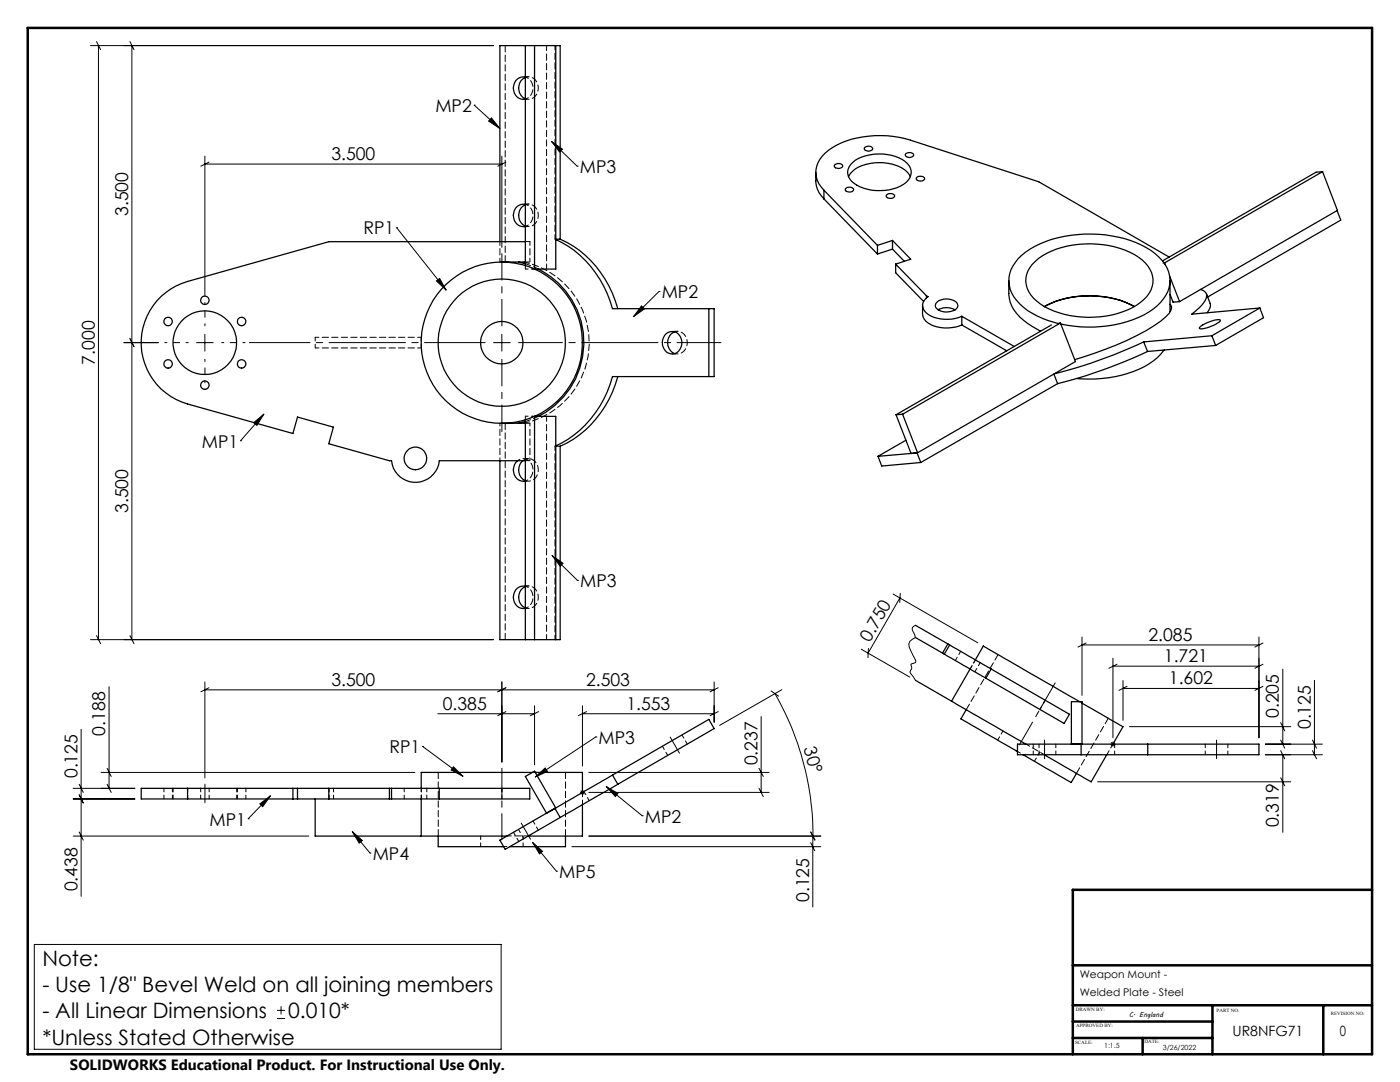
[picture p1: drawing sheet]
<svg xmlns="http://www.w3.org/2000/svg" width="279mm" height="216mm" viewBox="0 0 279 216" stroke-linecap="round" stroke-linejoin="round" font-family="sans-serif">
<g fill="none" stroke="#000" stroke-width=".2">
<path d="M18.1 9.1h80.4M19.3 8.3l.8 1.6M19.6 9.1v118.5M25.9 8.3l.8 1.6M26.3 9.1v118.5M40.9 31.2v27.9M40.9 32.7h59.3M41.7 32.3l-1.6 .9M94.7 21h.1M94.7 21l5.1 4.6M98.1 23.5l1.7 2.1-2.3-1.4zM100.2 31.2v18.2"/>
<path d="M101 32.3l-1.7 .9M110.1 28.2l2.2 1.6-.6 .5zM110.1 28.2l5.1 5M115.2 33.2h.1M79.2 45.4h.1M79.2 45.4l9.8 12.5M87.1 56.1l.6-.5 1.3 2.3zM131.5 58.2h.1M131.5 58.2l-5.1 5M24.7 68.4h6.9M25.9 67.6l.8 1.6M39.2 68.4h3.3"/>
<path d="M40.9 66.7v3.4M98.5 68.4h3.3M100.2 66.7v3.4M128 61l.6 .6-2.2 1.6zM48 87.9h.1M50.6 84.3l2.1-1.7-1.4 2.3zM52.7 82.6l-4.7 5.3M110.2 110.8l5.1 5M110.2 110.8l2.2 1.6-.6 .6zM115.3 115.8h.1M178.2 118.5l17 9.8M179.6 119.3l-6.4 11"/>
<path d="M179.7 118.4l-.1 1.8M18.1 127.6h80.4M19.3 126.8l.8 1.6M21.8 137v20.3M25.9 126.8l.8 1.6M40.9 136.1v19.1M40.9 137.7h101.6M41.7 137.2l-1.6 .8M100.2 136.1v15.9M101 137.2l-1.7 .8M142.5 136.1v8M143.3 137.2l-1.6 .8"/>
<path d="M153.9 137.9l1.5 1M154.7 138.4a57.4 57.4 0 0 1 7.5 28.4M156 137.6l-12.4 7.1M171.9 129.5l9.7 5.6M173.3 129.4l-.1 1.8M182.7 124.8a.73 .73 0 0 0-.6 1.1l.6 1.3a1.63 1.63 0 0 0-.9 2.8l.4 .7a1.67 1.67 0 0 1 .5 1.5l-.7 .2-.2 .3a.78 .78 0 0 1 0 1 1.04 1.04 0 0 0 .5 1.3l.4 .7M215.9 127.1v11.6M215.9 128.7h35.3M216.7 128.3l-1.6 .8M222.1 131.3v15.9M222.1 132.9h29.1M222.9 132.5l-1.6 .9"/>
<path d="M224.1 135.8v7.9M224.1 137.4h27.1M224.9 136.9l-1.6 .9M251.2 127.1v20.1M252.1 132.5l-1.7 .9M252.1 128.3l-1.7 .8M252.1 136.9l-1.7 .9M256 133.5v15M262.3 135.7v14.9M14.6 157.3h12.3M14.6 159.4h12.3M15.8 156.5l.8 1.6"/>
<path d="M15.8 158.6l.8 1.6M16.2 145.5v33.4M20.2 154.1h62.6M21.4 156.5l.8 1.6M21.4 153.3l.8 1.6M54 158.8l-4.5 4.6M84.3 148.9h.1M84.3 148.9l8.1 6M87.4 142.4h19.3M90.5 153l1.9 1.9-2.4-1.3zM101 142l-1.7 .8M106.7 140.8v11.8"/>
<path d="M106.8 155l2-1.8 .5 .7zM107.5 142l-1.7 .8M115.7 158.1h1M115.9 157.8l.7 .7M116.2 140.8v12.1M116.2 142.4h26.3M116.2 157.6v1M116.6 157.8l-.7 .7M117.1 142l-1.7 .8M117.5 158.1h36M117.5 154.1h36M118.9 147h.1"/>
<path d="M118.9 147l-12.1 8M121 157l2.3 1.3-.5 .6zM121 157l7.2 5.8M143.3 142l-1.6 .8M151.5 157.3l.8 1.7M151.5 153.3l.8 1.6M151.9 143v15.1M219 156h38.6M221.6 148.5h1M221.8 148.1l.7 .7M222.1 148v1M222.5 148.1l-.7 .7"/>
<path d="M225.4 145h32.2M252.5 148.5h11.4M252.5 150.6h11.4M255.6 147.7l.8 1.6M255.6 144.2l.8 1.6M255.6 149.8l.8 1.6M255.6 155.2l.8 1.6M256 150.6v15.5M261.9 149.8l.8 1.6M261.9 147.7l.8 1.6M14.6 166.8h47M15.8 166l.8 1.6"/>
<path d="M49.5 163.4h.1M51.9 160.4l2.1-1.6-1.6 2.2zM70.3 165.9l2 1.8-.6 .5zM70.3 165.9l3.5 4.3M73.8 170.2h.1M106.3 168.1l2 1.8-.6 .5zM106.3 168.1l4.8 5.7M111.1 173.8h.1M114.1 168.9h49.7M128.2 162.8h.1M161.8 168.1l.8 1.7M162.2 166.8v14.2"/>
<path d="M162.7 167.6l-.9-1.6 .8 1.6M163.8 166.8h-46.3M6.8 188.5h93.2v20.9h-93.2zM55.3 203.2h1.6M55.3 201.6h1.6M56.1 200.8v1.6"/>
</g>
<path d="M210.6 136.3l-7.2 12.3M100.2 153.3v14.3" fill="none" stroke="#000" stroke-width=".2" stroke-dasharray="15.2 1.3 1.3 1.3" stroke-dashoffset="10"/>
<path d="M133.8 147.1l1.8 3.2M208.5 151.4v-3.7M242.8 151.4v-3.7M40.9 160.2v-3.7M105.9 167.5l-1.9-3.2" fill="none" stroke="#000" stroke-width=".2" stroke-dasharray="15.2 1.3 1.3 1.3"/>
<path d="M37.6 68.4h-4.7M40.9 65v-4.7M40.9 71.7v4.7M44.2 68.4h4.7" fill="none" stroke="#000" stroke-width=".2" stroke-dasharray="15.2 1.3 1.3 1.3" stroke-dashoffset="14.8"/>
<path d="M100.2 65v-14.4M100.2 71.7v14.4" fill="none" stroke="#000" stroke-width=".2" stroke-dasharray="15.2 1.3 1.3 1.3" stroke-dashoffset="9.9"/>
<path d="M96.8 68.4h-47" fill="none" stroke="#000" stroke-width=".2" stroke-dasharray="15.2 1.3 1.3 1.3" stroke-dashoffset="3.1"/>
<path d="M103.5 68.4h40.4" fill="none" stroke="#000" stroke-width=".2" stroke-dasharray="15.2 1.3 1.3 1.3" stroke-dashoffset="6.5"/>
<path d="M5.5 5.6h268.3v204.8h-268.3zM273.8 177.6h-59.7v32.8M214.1 192.6h59.7M214.1 200.6h59.7M214.1 203.8h27.9M214.1 207.1h27.9M228 207.1v3.3M242 200.6v9.8M264.1 200.6v9.8" fill="none" stroke="#000" stroke-width=".5"/>
<path d="M70.3 165.9l2 1.8-.6 .5zM51.9 160.4l2.1-1.6-1.6 2.2zM106.3 168.1l2 1.8-.6 .5zM121 157l2.3 1.3-.5 .6zM90.5 153l1.9 1.9-2.4-1.3zM106.8 155l2-1.8 .5 .7zM50.6 84.3l2.1-1.7-1.4 2.3zM128 61l.6 .6-2.2 1.6zM87.1 56.1l.6-.5 1.3 2.3zM98.1 23.5l1.7 2.1-2.3-1.4zM110.2 110.8l2.2 1.6-.6 .6zM110.1 28.2l2.2 1.6-.6 .5z" fill="#000"/>
<g fill="none" stroke="#000" stroke-width=".25">
<path d="M104.8 15.4a2.21 2.21 0 0 0-2.4 2.2 2.21 2.21 0 0 0 2.4 2.2M104.8 15.5a2.37 2.37 0 0 0-1.3 2.1 2.37 2.37 0 0 0 1.3 2.1M104.8 9.1v43.9M106.7 9.1v44.6M110.9 9.1v44.6h-4.6M162.8 34.4a6 6 0 0 0 1.6 5.3M164.4 38a4.8 4.8 0 0 1 .2-7.4 16.1 16.1 0 0 1 11.3-3.5l3.6 .3 2.2 .6 25.6 8.3 26 15M164.4 38l10.7 11M164.4 38v1.7M164.4 39.7l10.7 11M166.5 32.9a.95 .95 0 0 1 1.7 .3 1.01 1.01 0 0 1-1.7-.1zM168.7 37.7a.95 .95 0 0 1 1.7 .2 1.06 1.06 0 0 1-1.7 0z"/>
<path d="M169.3 35.2a5.3 5.3 0 0 1 4.3-2.6 8.8 8.8 0 0 1 7.4 1.7l.7 .9M169.8 32.8a7.8 7.8 0 0 1 6.4-2.1 7 7 0 0 1 5.2 2.4 2.62 2.62 0 0 1-1.1 3.7 9.4 9.4 0 0 1-10.3-.6 2.38 2.38 0 0 1-.2-3.4zM172.5 29.5a.99 .99 0 0 1 1.7 .2 1.01 1.01 0 0 1-1.7 0zM176.9 38.9a1 1 0 0 1 1.6 .3 1.03 1.03 0 0 1-1.7-.1zM180.8 30.6l.9-.2a.61 .61 0 0 1 .7 .6 1.01 1.01 0 0 1-1.7-.1zM183 35.3l.9-.1a.61 .61 0 0 1 .6 .5 1.03 1.03 0 0 1-1.7 0zM263.9 34.3l-31.5 18.2M263.9 34.3l3 7.7-31.5 18.2M263.9 34.3l-1.3 .1-30.6 17.7M100.2 52.3h4.6M103.5 52.3l1.3 .3M104.8 40.8a2.21 2.21 0 0 0-2.4 2.2 2.21 2.21 0 0 0 2.4 2.2"/>
<path d="M104.8 40.9a2.37 2.37 0 0 0-1.3 2.1 2.37 2.37 0 0 0 1.3 2.1M104.8 48.2h-39.1l-28.3 8a12.7 12.7 0 0 0-9.2 12.2 12.7 12.7 0 0 0 9.2 12.2l21.1 5.9 .9-3.3 7.1 2-.9 3.3 12.1 3.4h.4a4.8 4.8 0 0 0 4.8 4.4 4.8 4.8 0 0 0 4.8-4.4h17.1M106.3 53.5a16.1 16.1 0 0 0-21.9 11.8 16.1 16.1 0 0 0 15.8 19.2M106.7 53.7a16.1 16.1 0 0 1 9.5 14.7 16.1 16.1 0 0 1-9.5 14.7M107.4 53.7a16.4 16.4 0 0 1 9.1 14.7 16.4 16.4 0 0 1-9.1 14.7M110.9 47.8a21 21 0 0 1 11.3 13.8h20.3v13.5h-20.3a21.1 21.1 0 0 1-11.3 13.9M110.9 47.7h.9M111.8 47.7a20.9 20.9 0 0 1 11.5 13.9M111.8 47.7v-38.6h-12v39.1M175.1 49v1.7M178.1 48l3.7 3.7-3 1M178.1 48l-3 1"/>
<path d="M178.1 48v1.7M178.1 49.7l2.4 2.4M178.1 49.7l-3 1M178.8 52.7l6.1 6.3M178.8 52.7v1.7l5.5 5.7M184.9 59l.3 .2a1.96 1.96 0 0 0-1.1 1.8 1.96 1.96 0 0 0 1.2 1.8 7.5 7.5 0 0 0 6.6 .3M184.9 59v.4M201.3 56a10.3 10.3 0 0 0 .6 5.1 10.1 10.1 0 0 0 4.2 4.1l1.6 .9M206.6 52.2a15.9 15.9 0 0 1 11.1-3.6 16.9 16.9 0 0 1 10.2 3.3 5 5 0 0 1-.3 8.5 18.3 18.3 0 0 1-14.1 2.6 13.1 13.1 0 0 1-7.8-4.1 4.8 4.8 0 0 1 .9-6.7zM232.3 52.4a16 16 0 0 0-10.5-5.3 23.7 23.7 0 0 0-17.1 3.2 7 7 0 0 0-3.3 6.7 9.2 9.2 0 0 0 5.6 6.1l2.3 .9 1.9 .6M232.4 52.5l.2 .3M232.4 52.5h-.3"/>
<path d="M232.4 52.7a5.8 5.8 0 0 1-.8 7.6 18.2 18.2 0 0 1-11.8 4.9h-4.1l-4-.5M233.4 55.1l2 5.1M233.5 56v6.2M233.5 58.7l.6 1.6 1.3-.1M239.6 57.7a1.33 1.33 0 0 1 1.1 .8 1.33 1.33 0 0 1-.2 1.4l-.7 1.1-2 1.7 13.6-1.2M240.8 58.6l.7 1.9a2.13 2.13 0 0 1-.6 1.9M266.8 42l.8 1.9-26.6 15.4M123.3 75.1a21.1 21.1 0 0 1-11.5 13.9M133 66.6a1.98 1.98 0 0 1 2.3-.1 1.98 1.98 0 0 1 .8 2.2 1.95 1.95 0 0 1-2.1 1.9 1.95 1.95 0 0 1-1.8-2.2 2.54 2.54 0 0 1 .8-1.8zM134.7 66.2a2.37 2.37 0 0 0-1.5 2.2 2.37 2.37 0 0 0 1.5 2.2M141.5 61.6v13.5M184.1 61a3.7 3.7 0 0 0 .4 2.7 6.6 6.6 0 0 0 6.8 1.4l.6-.3"/>
<path d="M187.1 60.2a3.2 3.2 0 0 1 3.9 .2 1.03 1.03 0 0 1-.8 1.6 3.1 3.1 0 0 1-3.4-.6 .92 .92 0 0 1 .3-1.2zM187.2 61.8a3.4 3.4 0 0 1 3.4 0M191.9 63.1l10.5 6M191.9 63.1v1.7M191.9 64.8l9 5.2M208.5 61.2a19.9 19.9 0 0 1 17.9 0M209.8 64.8l-31 18M210.3 74.6l.8 2M211.1 76.6l-27.3 15.7M211.6 64.5l3 7.6-31.5 18.2M211.6 64.5l-31.5 18.2M211.6 64.5h-.3"/>
<path d="M228.2 68.2a101.6 101.6 0 0 1-17.7 6.4M228.2 68.2l.8 1.9M229 70.1a99.7 99.7 0 0 1-17.9 6.5M232.3 69.8a14.5 14.5 0 0 1-8.6 5.1l-2.5 .5-2.8 .2-3.5-.1M233.5 60.7l.1 .2a1.93 1.93 0 0 1-.9 2.3 45.2 45.2 0 0 1-14.3 7.3l-3.9 1.3M239.4 65.4a6.4 6.4 0 0 1 4.1-1.5l.1 .1a6.7 6.7 0 0 1-4.2 1.6zM241.9 67l-13.7 1.2M241.9 67l.7 1.9M242.6 68.9l-13.6 1.2M251.4 61.5l-9.5 5.5M251.4 61.5l.8 1.9-9.6 5.5M100.2 84.5h4.6"/>
<path d="M103.3 91.9a2.31 2.31 0 0 0-.8 2.5 2.31 2.31 0 0 0 2 1.6h.3M104.4 91.9a2.4 2.4 0 0 0 .4 4M104.8 84.1l-1.3 .4M104.8 83.8v43.8M106.3 83.3a14.9 14.9 0 0 1-6.1 1.2M106.3 83.1h4.6v44.5M106.7 83.1v44.5M110.9 89h.9M111.8 89v38.6h-12v-35.7M175.2 91.1l7.8-.7 .8 1.9M175.2 91.1l.8 1.9 7.8-.7M178.8 82.8l3 7.7 1.3-.2"/>
<path d="M180.1 82.7l3 7.6M180.1 82.7l-1.3 .1M180.8 87.8l-5.6 3.3M104.8 117a2.21 2.21 0 0 0-2.4 2.2 2.21 2.21 0 0 0 2.4 2.2M104.8 117.1a2.37 2.37 0 0 0-1.3 2.1 2.37 2.37 0 0 0 1.3 2.1M182.7 124.8l6.5 3.7M182.7 127.2l5.4 3.1M182.7 135.7l7.2 4.2M188.1 130.3l.4 .2M188.5 130.5l8.2 4.8M189.2 128.5l-1.1 1.8M189.2 128.5l.3 .2"/>
<path d="M189.5 128.7l8.3 4.8M189.5 128.7l-1 1.8M189.9 139.9l14.8 8.6M193.6 133.5l-3.7 6.4M194.7 131.7l1.6-2.8 19.2 11.1M197.8 133.5l-1.1 1.8M197.8 133.5l15.6 9-1 1.9-15.7-9.1M37.4 157.3h-9.2v2.1h9.2M37.4 157.3h40.7M37.4 159.4h40.7M37.4 157.3v2.1M58.5 157.3v2.1"/>
<path d="M59.4 157.3v2.1M62.9 159.4v7.4h21.2M65.6 157.3v2.1M77.7 157.3v2.1M78.1 157.3h9.6M78.1 159.4h9.6M78.1 157.3v2.1M84.1 159.4v7.4M87.7 157.3v2.1M87.7 157.3h18v2.1h-18M104.8 154.9l1.9-1 4.2 7.3-1.8 1.1zM106.3 154.1h-22.2v3.2"/>
<path d="M106.8 154.1h9.4v4M122.2 154.7l-11.3 6.5M122.2 154.7l1.1 1.8M122.2 154.7l19.3-11.2 1 1.9-19.2 11.1M123.3 156.5l-11.5 6.6M192.8 141.6l-1 1.8 11.3 6.6M204.2 150.6l9.5 5.5 1.1-1.8M208.4 150.6l9.3 5.4 3.2-5.4M213.8 148.5v-8.5h2.1v8.5M215.8 150.6h13.3M215.8 148.5v2.1M215.9 140.3l8.2 4.7-2 3.5"/>
<path d="M215.9 148.5h13.2M215.9 148.5h-12.8v2.1h12.7M229.1 148.5h22.1v2.1h-22.1M229.1 148.5v2.1M84.1 166.8h17.1M87.5 166.8v2.1h13M99.8 167.6l10.9-6.3 1.1 1.8-11 6.4zM112.9 166.8v2.1h-11.1M116.2 160.6v6.2h-10.8"/>
<circle cx="40.9" cy="59.9" r=".84"/>
<circle cx="33.6" cy="64.1" r=".84"/>
<circle cx="33.6" cy="72.6" r=".84"/>
<circle cx="40.9" cy="76.8" r=".84"/>
<circle cx="40.9" cy="68.4" r="6.3"/>
<circle cx="48.2" cy="64.1" r=".85"/>
<circle cx="48.2" cy="72.6" r=".85"/>
<circle cx="100.2" cy="68.4" r="4.2"/>
<circle cx="100.2" cy="68.4" r="12.7"/>
<circle cx="82.9" cy="91.5" r="2.25"/>
</g>
<path d="M104.8 53v.7M110.8 47.7v-38.6M104.8 83.8v-.8M110.8 127.6v-38.6M204.8 148.5l3.6 2.1M220.9 150.6l1.2-2.1M101.2 166.8h4.2M116.2 160.6v-2.5" fill="none" stroke="#000" stroke-width=".2" stroke-dasharray="1.3 .6" stroke-dashoffset=".4"/>
<g fill="none" stroke="#000" stroke-width=".2" stroke-dasharray="1.3 .6">
<path d="M100.8 9.1v43.2M99.8 52.3h.4M106.7 53.7l-.4-.2M110.9 47.8l-.1-.1M110.9 47.7h-.1M100.2 84.5h-.4M100.8 84.5v43.1M106.3 83.2l.4-.2M110.8 89h.1M110.9 89h-.1M199.2 130.6l-6.4 11M87.5 154.1v12.7"/>
<path d="M106.3 154.1h.5M214.8 154.3l6.4-11M215.5 140l.5 .3M112.9 166.8v-12.7"/>
</g>
<path d="M104.8 19.8a2.35 2.35 0 0 0 1.6-2.2 2.35 2.35 0 0 0-1.6-2.2M104.8 45.2a2.35 2.35 0 0 0 1.6-2.2 2.35 2.35 0 0 0-1.6-2.2M134.7 70.5a2.24 2.24 0 0 0 2.4-1.4 2.24 2.24 0 0 0-.9-2.7 1.72 1.72 0 0 0-1.5-.2M104.8 121.4a2.35 2.35 0 0 0 1.6-2.2 2.35 2.35 0 0 0-1.6-2.2M203.1 150l1.1 .6M100.5 168.9h1.3" fill="none" stroke="#000" stroke-width=".2" stroke-dasharray="1.3 .6" stroke-dashoffset=".6"/>
<g fill="none" stroke="#000" stroke-width=".2" stroke-dasharray="1.3 .6" stroke-dashoffset=".5">
<path d="M104.4 19.8h1.1M104.8 19.7a2.16 2.16 0 0 0 2.4-.9 2.16 2.16 0 0 0-.1-2.5 1.82 1.82 0 0 0-2.3-.9M105.5 15.3h-1.1M99.8 48.2v4.1M104.4 45.2h1.1M104.8 45.1a2.16 2.16 0 0 0 2.4-.9 2.16 2.16 0 0 0-.1-2.5 1.82 1.82 0 0 0-2.3-.9M104.8 52.3h1M105.5 40.7h-1.1M105.8 52.3v-4.1M105.8 48.2h-1M62.9 69.4v-2.1M84.1 69.4h-21.2"/>
<path d="M84.1 67.3h-21.2M84.1 69.4v-2.1M134.2 70.6h1M135.2 66.1h-1M104.4 96h1.1M104.8 91.9h1M105.5 91.5h-1.1M105.8 84.5h-1M105.5 116.9h-1.1M104.4 121.4h1.1M104.8 121.3a2.16 2.16 0 0 0 2.4-.9 2.16 2.16 0 0 0-.1-2.5 1.82 1.82 0 0 0-2.3-.9M191.7 130l-1 1.8"/>
<path d="M194.6 134l1-1.8M194.7 131.7l-1.1 1.8M208.6 139.7l-1.1 1.8M32.7 157.3v2.1M34.4 159.4v-2.1M34.5 157.3v2.1M37.5 157.3v2.1M40 157.3v2.1M41.7 159.4v-2.1M47.2 159.4v-2.1M47.4 157.3v2.1M49.1 159.4v-2.1"/>
<path d="M65.7 157.3v2.1M66.6 157.3v2.1M80.7 157.3v2.1M84.1 157.3v2.1M85.2 159.4v-2.1M100.2 157.3v2.1M117.6 159.8l-1.1-1.9M132.2 148.9l1.1 1.8M137.2 148.5l-1.1-1.8M200.2 145.8l-1.1 1.9M206.2 148.5v2.1M206.5 151.9l1-1.8"/>
<path d="M207.4 150.6v-2.1M210.7 150.6v-2.1M222.5 150.6v-2.1M240.5 148.5v2.1M245 150.6v-2.1M95.9 166.8v2.1M102.5 166.1l1 1.8M104.4 168.9v-2.1M104.5 167.3l-1-1.8M107.4 165.6l-1-1.8"/>
</g>
<path d="M104.8 52.6l2.6 1.1M104.8 95.9a2.16 2.16 0 0 0 2.4-.9 2.16 2.16 0 0 0-.1-2.5 1.81 1.81 0 0 0-2.7-.6M107.5 83l-2.7 1.1" fill="none" stroke="#000" stroke-width=".2" stroke-dasharray="1.3 .6" stroke-dashoffset=".2"/>
<path d="M104.8 53.7h1.5M99.8 84.5v7.4M104.8 83h1.5M105.8 91.9v-7.4" fill="none" stroke="#000" stroke-width=".2" stroke-dasharray="1.3 .6" stroke-dashoffset=".7"/>
<path d="M104.8 96a2.32 2.32 0 0 0 1.6-2.4 2.32 2.32 0 0 0-1.9-2.1h-.4l-.8 .4" fill="none" stroke="#000" stroke-width=".2" stroke-dasharray="1.3 .6" stroke-dashoffset=".8"/>
<path d="M104.5 52.3a16.4 16.4 0 0 1 13.1 16.1 16.4 16.4 0 0 1-13.1 16.1" fill="none" stroke="#000" stroke-width=".2" stroke-dasharray="1.3 .6" stroke-dashoffset=".1"/>
<path d="M109.1 53.7v-44.6M109.1 83v44.6" fill="none" stroke="#000" stroke-width=".2" stroke-dasharray="1.3 .6" stroke-dashoffset=".3"/>
<g font-size="4.2">
<text x="8.5" y="192.7">Note:</text>
<text x="8.5" y="198">- Use 1/8&quot; Bevel Weld on all joining members</text>
<text x="8.5" y="203.2">- All Linear Dimensions</text>
<text x="57.5" y="203.2">0.010*</text>
<text x="8.5" y="208.4">*Unless Stated Otherwise</text>
</g>
<g font-size="3.5">
<text x="86.9" y="22.3">MP2</text>
<text x="66.1" y="32">3.500</text>
<text x="115.7" y="34.5">MP3</text>
<text x="25.6" y="43.1" transform="rotate(-90 25.6 43.1)">3.500</text>
<text x="72.5" y="46.8">RP1</text>
<text x="132.1" y="59.5">MP2</text>
<text x="18.9" y="72.8" transform="rotate(-90 18.9 72.8)">7.000</text>
<text x="40.3" y="89.3">MP1</text>
<text x="25.6" y="102.4" transform="rotate(-90 25.6 102.4)">3.500</text>
<text x="115.8" y="117.2">MP3</text>
<text x="173.6" y="128.2" transform="rotate(-60 173.6 128.2)">0.750</text>
<text x="229.2" y="127.9">2.085</text>
<text x="66.1" y="136.9">3.500</text>
<text x="117" y="136.9">2.503</text>
<text x="232.3" y="132.2">1.721</text>
<text x="233.3" y="136.6">1.602</text>
<text x="88.4" y="141.6">0.385</text>
<text x="125" y="141.6">1.553</text>
<text x="255.2" y="143.3" transform="rotate(-90 255.2 143.3)">0.205</text>
<text x="21" y="146.8" transform="rotate(-90 21 146.8)">0.188</text>
<text x="119.4" y="148.4">MP3</text>
<text x="160.4" y="149.3" transform="rotate(75 160.4 149.3)">30°</text>
<text x="261.6" y="145.5" transform="rotate(-90 261.6 145.5)">0.125</text>
<text x="15.4" y="155.3" transform="rotate(-90 15.4 155.3)">0.125</text>
<text x="77.7" y="150.3">RP1</text>
<text x="151.2" y="152.7" transform="rotate(-90 151.2 152.7)">0.237</text>
<text x="41.8" y="164.7">MP1</text>
<text x="128.7" y="164.1">MP2</text>
<text x="255.2" y="165.1" transform="rotate(-90 255.2 165.1)">0.319</text>
<text x="74.4" y="171.5">MP4</text>
<text x="15.4" y="177.9" transform="rotate(-90 15.4 177.9)">0.438</text>
<text x="111.6" y="175.2">MP5</text>
<text x="161.5" y="180" transform="rotate(-90 161.5 180)">0.125</text>
</g>
<text font-size="3" x="14" y="213.5">SOLIDWORKS Educational Product. For Instructional Use Only.</text>
<g font-size="2.8">
<text x="246" y="206.7">UR8NFG71</text>
<text x="267.4" y="206.7">0</text>
</g>
<g font-size="2.1">
<text x="215.5" y="195.1">Weapon Mount -</text>
<text x="215.5" y="198.8">Welded Plate - Steel</text>
</g>
<g font-size="1.4">
<text x="225.3" y="202.9">C. England</text>
<text x="220.4" y="209.1">1:1.5</text>
<text x="232.1" y="209.6">3/26/2022</text>
</g>
<g font-size="1">
<text x="214.7" y="201.6">DRAWN BY:</text>
<text x="242.8" y="201.9">PART NO.</text>
<text x="265.6" y="202.5">REVISION NO:</text>
<text x="214.6" y="208.3">SCALE:</text>
<text x="214.8" y="205">APPROVED BY:</text>
<text x="228.4" y="208.2">DATE:</text>
</g>
</svg>
